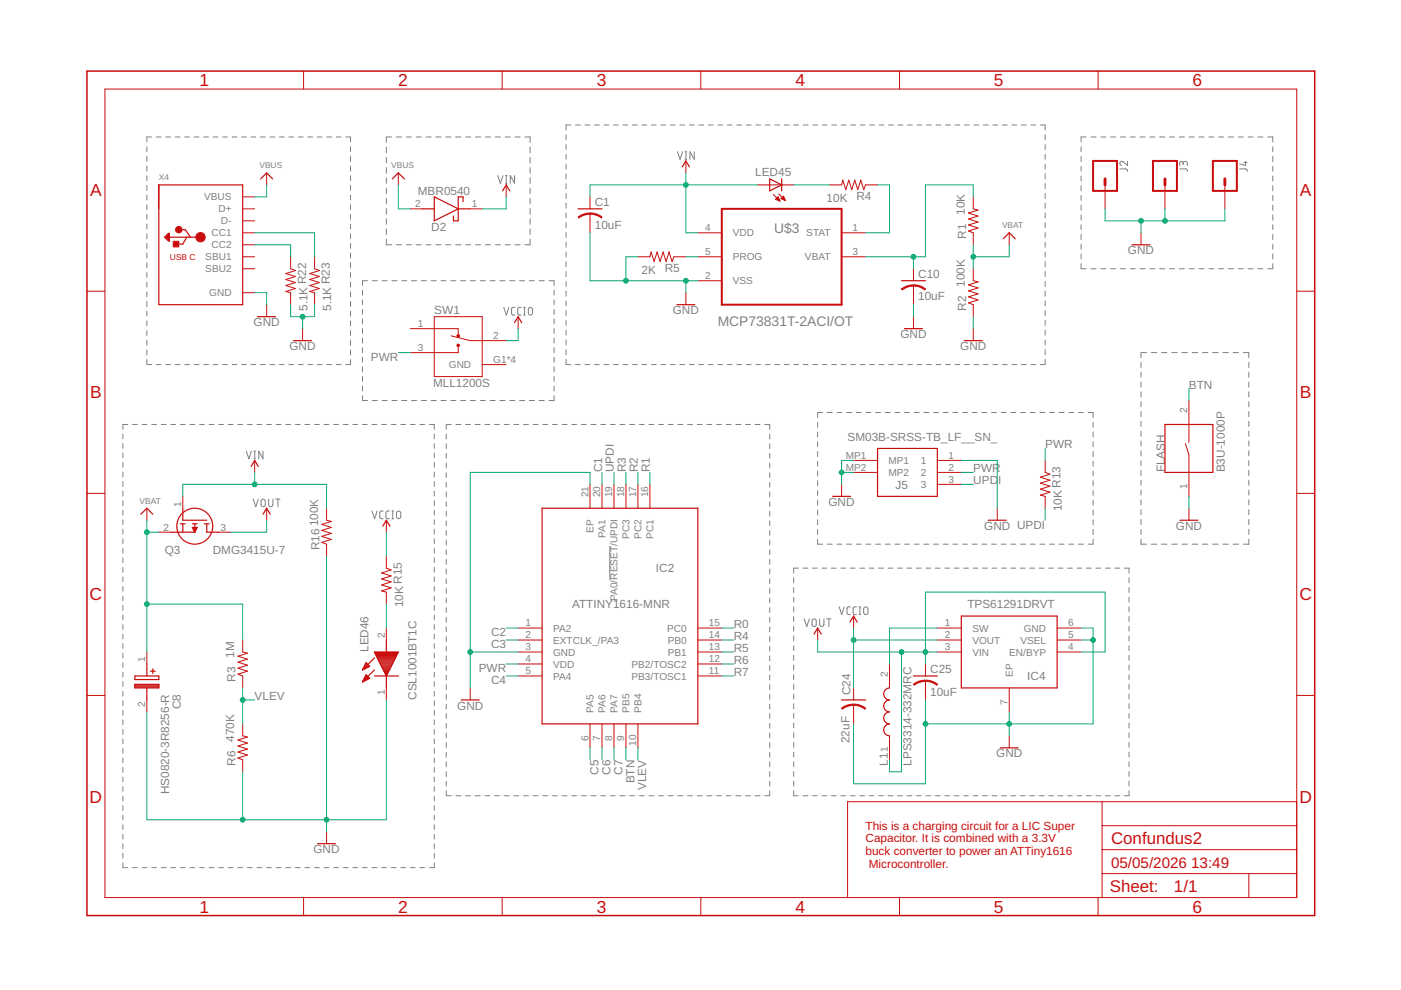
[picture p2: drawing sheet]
<svg xmlns="http://www.w3.org/2000/svg" width="297mm" height="210mm" viewBox="0 0 297 210" stroke-linecap="round" stroke-linejoin="round" font-family="sans-serif">
<g fill="none" stroke="#808080" stroke-width=".21">
<path d="M31.1 31.1v1.1M31.1 33.1v1.1M31.1 35.2v1.1M31.1 37.3v1M31.1 39.3v1M32.2 29h-1.1v1.1M33.1 29h1M35.2 29h1M37.1 29h1.1M39.2 29h1M41.2 29h1M43.2 29h1"/>
<path d="M45.2 29h1M47.2 29h1M49.2 29h1M51.2 29h1M53.2 29h1M55.2 29h1M57.2 29h1.1M59.2 29h1.1M61.3 29h1M63.3 29h1M65.3 29h1M67.3 29h1"/>
<path d="M69.3 29h1M71.3 29h1M73.3 29h1v1.1M74.3 31.1v1.1M74.3 33.1v1.1M74.3 35.2v1.1M74.3 37.3v1M74.3 39.3v1M81.9 31.2v1.2M81.9 33.4v1.1M81.9 35.5v1.2M81.9 37.7v1.2"/>
<path d="M81.9 39.9v1.1M83 29h-1.1v1.2M84 29h1.1M86.1 29h1.1M88.2 29h1.1M90.3 29h1.1M92.4 29h1.1M94.5 29h1.1M96.6 29h1.1M98.7 29h1.1M100.8 29h1.1M102.9 29h1.1"/>
<path d="M105 29h1.1M105.5 37.2l.6 1.7 .5-1.7M107.1 29h1.1M107.2 38.9h.3M107.2 37.2h.3M107.3 37.2v1.7M109.1 37.2v1.7l-.9-1.7v1.7M109.2 29h1.1M111.3 29h1.1v1.2M112.4 31.2v1.2M112.4 33.4v1.1M112.4 35.5v1.2"/>
<path d="M112.4 37.7v1.2M112.4 39.9v1.1M120 28.6v1M120 30.6v1.1M120 32.7v1.1M120 34.8v1.1M120 36.9v1M120 38.9v1.1M121 26.5h-1v1.1M122 26.5h1M124 26.5h1.1M126 26.5h1.1"/>
<path d="M128.1 26.5h1M130.1 26.5h1M132.1 26.5h1M134.1 26.5h1M136.1 26.5h1M138.1 26.5h1M140.1 26.5h1M142.1 26.5h1.1M143.6 32.2l.6 1.6 .5-1.6M144.1 26.5h1.1M145.2 33.8h.4M145.2 32.2h.4"/>
<path d="M145.4 32.2v1.6M146.2 26.5h1M147.2 32.2v1.6l-.9-1.6v1.6M148.2 26.5h1M150.2 26.5h1M152.2 26.5h1M154.2 26.5h1M156.2 26.5h1M158.2 26.5h1M160.3 26.5h.9M162.3 26.5h1M164.3 26.5h1"/>
<path d="M166.3 26.5h1M168.3 26.5h1M170.3 26.5h1M172.3 26.5h1M174.3 26.5h1M176.3 26.5h1.1M178.4 26.5h1M180.4 26.5h1M182.4 26.5h1M184.4 26.5h1M186.4 26.5h1M188.4 26.5h1"/>
<path d="M190.4 26.5h1M192.4 26.5h1M194.4 26.5h1.1M196.4 26.5h1.1M198.5 26.5h1M200.5 26.5h1M202.5 26.5h1M204.5 26.5h1M206.5 26.5h1M208.5 26.5h1M210.5 26.5h1M212.5 26.5h1.1"/>
<path d="M214.5 26.5h1.1M216.6 26.5h1M218.6 26.5h1M220.6 26.5h1v1.1M221.6 28.6v1M221.6 30.6v1.1M221.6 32.7v1.1M221.6 34.8v1.1M221.6 36.9v1M221.6 38.9v1.1M229.2 31.1v1.1M229.2 33.2v1"/>
<path d="M229.2 35.2v1.1M229.2 37.3v1.1M229.2 39.4v1M230.3 29h-1.1v1.1M231.3 29h1.1M233.4 29h1.1M235.5 29h1M237.4 35.8h1.4l.3 .5M237.6 29h1M239.1 34.2v.9l-1-.8a.44 .44 0 0 0-.7 .2 .44 .44 0 0 0 .4 .6M239.6 29h1.1M241.7 29h1.1"/>
<path d="M243.8 29h1.1M245.9 29h1.1M247.9 29h1.1M250 29h1.1M250.1 35.8h1.4l.2 .5M250.8 34.6a.44 .44 0 0 1 .5-.4 .44 .44 0 0 1 .4 .4v.5M250.8 34.9v-.3a.36 .36 0 0 0-.3-.4 .36 .36 0 0 0-.4 .4v.5M252.1 29h1.1M254.2 29h1.1M256.3 29h1.1M258.4 29h1M260.4 29h1.1"/>
<path d="M262.5 29h1.1M262.8 35.8h1.4l.2 .5M263.7 34.5h.7M264.1 34.2v.9l-1.3-.4M264.6 29h1.1M266.7 29h1.1M268.8 29h1.1v1.1M269.9 31.1v1.1M269.9 33.2v1M269.9 35.2v1.1M269.9 37.3v1.1M269.9 39.4v1"/>
<path d="M31.1 41.4v1M31.1 43.4v1M31.1 45.5v1M31.1 47.5v1.1M31.1 49.6v1M31.1 51.6v1.1M31.1 53.7v1M31.1 55.7v1.1M31.1 57.8v1M31.1 59.8v1.1M74.3 41.4v1M74.3 43.4v1"/>
<path d="M74.3 45.5v1M74.3 47.5v1.1M74.3 49.6v1M74.3 51.6v1.1M74.3 53.7v1M74.3 55.7v1.1M74.3 57.8v1M74.3 59.8v1.1M77.9 59.5h-1v1M78.9 59.5h1.1M81 59.5h1.1M81.9 42.1v1.1"/>
<path d="M81.9 44.2v1.2M81.9 46.4v1.2M81.9 48.6v1.1M81.9 50.7v1.2h1.1M83.1 59.5h1.1M84 51.9h1.1M85.2 59.5h1.1M86.1 51.9h1.1M87.2 59.5h1.1M88.2 51.9h1.1M89.3 59.5h1.1M90.3 51.9h1.1"/>
<path d="M91.4 59.5h1.1M92.4 51.9h1.1M93.5 59.5h1.1M94.5 51.9h1.1M95.6 59.5h1.1M96.6 51.9h1.1M97.7 59.5h1M98.7 51.9h1.1M99.7 59.5h1.1M100.8 51.9h1.1M101.8 59.5h1.1M102.9 51.9h1.1"/>
<path d="M103.9 59.5h1.1M105 51.9h1.1M106 59.5h1.1M107.1 51.9h1.1M108.1 59.5h1.1M109.2 51.9h1.1M110.2 59.5h1M112.2 59.5h1.1M112.4 42.1v1.1M112.4 44.2v1.2M112.4 46.4v1.2M112.4 48.6v1.1"/>
<path d="M112.4 50.7v1.2h-1.1M114.3 59.5h1.1M116.4 59.5h1.1v1M120 41v1.1M120 43.1v1.1M120 45.1v1.1M120 47.2v1.1M120 49.3v1.1M120 51.4v1M120 53.4v1.1M120 55.5v1.1M120 57.6v1.1"/>
<path d="M120 59.6v1.1M221.6 41v1.1M221.6 43.1v1.1M221.6 45.1v1.1M221.6 47.2v1.1M221.6 49.3v1.1M221.6 51.4v1M221.6 53.4v1.1M221.6 55.5v1.1M221.6 57.6v1.1M221.6 59.6v1.1M229.2 41.4v1.1"/>
<path d="M229.2 43.5v1.1M229.2 45.6v1.1M229.2 47.6v1.1M229.2 49.7v1.1M229.2 51.8v1M229.2 53.8v1.1M229.2 55.9v1.1h1.1M231.3 57h1.1M233.4 57h1.1M235.5 57h1M237.6 57h1M239.6 57h1.1"/>
<path d="M241.7 57h1.1M243.8 57h1.1M245.9 57h1.1M247.9 57h1.1M250 57h1.1M252.1 57h1.1M254.2 57h1.1M256.3 57h1.1M258.4 57h1M260.4 57h1.1M262.5 57h1.1M264.6 57h1.1"/>
<path d="M266.7 57h1.1M269.9 41.4v1.1M269.9 43.5v1.1M269.9 45.6v1.1M269.9 47.6v1.1M269.9 49.7v1.1M269.9 51.8v1M269.9 53.8v1.1M269.9 55.9v1.1h-1.1M31.1 61.9v1M31.1 63.9v1.1M31.1 66v1"/>
<path d="M31.1 68v1.1M31.1 70.1v1M31.1 72.1v1.1M31.1 74.2v1M31.1 76.2v1.1h1.1M33.1 77.3h1M35.2 77.3h1M37.1 77.3h1.1M39.2 77.3h1M41.2 77.3h1M43.2 77.3h1M45.2 77.3h1"/>
<path d="M47.2 77.3h1M49.2 77.3h1M51.2 77.3h1M53.2 77.3h1M55.2 77.3h1M57.2 77.3h1.1M59.2 77.3h1.1M61.3 77.3h1M63.3 77.3h1M65.3 77.3h1M67.3 77.3h1M69.3 77.3h1"/>
<path d="M71.3 77.3h1M74.3 61.9v1M74.3 63.9v1.1M74.3 66v1M74.3 68v1.1M74.3 70.1v1M74.3 72.1v1.1M74.3 74.2v1M74.3 76.2v1.1h-1M76.9 61.6v1M76.9 63.6v1M76.9 65.6v1"/>
<path d="M76.9 67.6v1.1M76.9 69.7v1M76.9 71.7v1M76.9 73.7v1.1M76.9 75.8v1M76.9 77.8v1M76.9 79.8v1.1M106.8 65.2l.6 1.6 .5-1.6M109.2 65.2h-.5l-.2 .3v1.1l.2 .2h.5M110.5 65.2h-.5l-.2 .3v1.1l.2 .2h.5M111 66.8h.4M111 65.2h.4"/>
<path d="M111.2 65.2v1.6M112.1 65.3l.4-.1 .3 .1 .1 1.1a.44 .44 0 0 1-.4 .4 .44 .44 0 0 1-.5-.4zM117.5 61.6v1M117.5 63.6v1M117.5 65.6v1M117.5 67.6v1.1M117.5 69.7v1M117.5 71.7v1M117.5 73.7v1.1M117.5 75.8v1M117.5 77.8v1M117.5 79.8v1.1"/>
<path d="M120 76.2v1.1h1M120 61.7v1.1M120 63.8v1.1M120 65.9v1M120 67.9v1.1M120 70v1.1M120 72.1v1.1M120 74.1v1.1M122 77.3h1M124 77.3h1.1M126 77.3h1.1M128.1 77.3h1"/>
<path d="M130.1 77.3h1M132.1 77.3h1M134.1 77.3h1M136.1 77.3h1M138.1 77.3h1M140.1 77.3h1M142.1 77.3h1.1M144.1 77.3h1.1M146.2 77.3h1M148.2 77.3h1M150.2 77.3h1M152.2 77.3h1"/>
<path d="M154.2 77.3h1M156.2 77.3h1M158.2 77.3h1M160.3 77.3h.9M162.3 77.3h1M164.3 77.3h1M166.3 77.3h1M168.3 77.3h1M170.3 77.3h1M172.3 77.3h1M174.3 77.3h1M176.3 77.3h1.1"/>
<path d="M178.4 77.3h1M180.4 77.3h1M182.4 77.3h1M184.4 77.3h1M186.4 77.3h1M188.4 77.3h1M190.4 77.3h1M192.4 77.3h1M194.4 77.3h1.1M196.4 77.3h1.1M198.5 77.3h1M200.5 77.3h1"/>
<path d="M202.5 77.3h1M204.5 77.3h1M206.5 77.3h1M208.5 77.3h1M210.5 77.3h1M212.5 77.3h1.1M214.5 77.3h1.1M216.6 77.3h1M218.6 77.3h1M221.6 76.2v1.1h-1M221.6 61.7v1.1M221.6 63.8v1.1"/>
<path d="M221.6 65.9v1M221.6 67.9v1.1M221.6 70v1.1M221.6 72.1v1.1M221.6 74.1v1.1M241.9 76.8v1.1M241.9 78.9v1.1M243.1 74.8h-1.2v1M244.1 74.8h1.2M246.3 74.8h1.1M248.4 74.8h1.2M250.6 74.8h1.2"/>
<path d="M252.8 74.8h1.1M254.9 74.8h1.2M257.1 74.8h1.2M259.3 74.8h1.1M261.4 74.8h1.2M263.6 74.8h1.2v1M264.8 76.8v1.1M264.8 78.9v1.1M26.1 92v1M26.1 94v1.1M26.1 96.1v1M26.1 98.1v1"/>
<path d="M27.1 90h-1v1M28.1 90h1M30.1 90h1.1M32.2 90h1M34.2 90h1M36.2 90h1M38.2 90h1.1M40.3 90h1M42.3 90h1M44.3 90h1.1M46.4 90h1M48.4 90h1"/>
<path d="M50.4 90h1.1M52.2 95.7l.6 1.6 .5-1.6M52.5 90h1M53.8 97.3h.4M53.8 95.7h.4M54 95.7v1.6M54.5 90h1M55.8 95.7v1.6l-.9-1.6v1.6M56.5 90h1.1M58.5 90h1.1M60.6 90h1M62.6 90h1"/>
<path d="M64.6 90h1.1M66.7 90h1M68.7 90h1M70.7 90h1.1M72.8 90h1M74.8 90h1M76.8 90h1.1M76.9 81.9v1M76.9 83.9v1h1M78.9 90h1M78.9 84.9h1.1M80.9 90h1"/>
<path d="M81 84.9h1.1M82.9 90h1.1M83.1 84.9h1.1M85 90h1M85.2 84.9h1.1M87 90h1M87.2 84.9h1.1M89 90h1M89.3 84.9h1.1M91.1 90h1v1M91.4 84.9h1.1M92.1 92v1"/>
<path d="M92.1 94v1.1M92.1 96.1v1M92.1 98.1v1M93.5 84.9h1.1M94.6 92v1.1M94.6 94.1v1M94.6 96.1v1.1M94.6 98.2v1M95.6 84.9h1.1M95.7 90h-1.1v1M96.7 90h1M97.7 84.9h1"/>
<path d="M98.7 90h1.1M99.7 84.9h1.1M100.8 90h1M101.8 84.9h1.1M102.8 90h1M103.9 84.9h1.1M104.9 90h1M106 84.9h1.1M106.9 90h1M108.1 84.9h1.1M108.9 90h1.1M110.2 84.9h1"/>
<path d="M111 90h1M112.2 84.9h1.1M113 90h1.1M114.3 84.9h1.1M115.1 90h1M117.1 90h1.1M117.5 81.9v1M117.5 83.9v1h-1.1M119.2 90h1M121.2 90h1.1M123.3 90h1M125.3 90h1.1"/>
<path d="M127.4 90h1M129.4 90h1.1M131.4 90h1.1M133.5 90h1M135.6 90h1M137.6 90h1M139.6 90h1.1M141.7 90h1M143.7 90h1.1M145.8 90h1M147.8 90h1.1M149.9 90h1"/>
<path d="M151.9 90h1.1M154 90h1M156 90h1.1M158.1 90h1M160.1 90h1M162.1 90h1.1v1M163.2 92v1.1M163.2 94.1v1M163.2 96.1v1.1M163.2 98.2v1M173.4 89.5v1.1M173.4 91.6v1"/>
<path d="M173.4 93.7v1M173.4 95.7v1.1M173.4 97.8v1M173.4 99.9v1M174.4 87.5h-1v1M175.4 87.5h1M177.4 87.5h1.1M179.5 87.5h1.1M181.5 87.5h1.1M183.6 87.5h1M185.6 87.5h1.1M187.7 87.5h1"/>
<path d="M189.7 87.5h1.1M191.8 87.5h1M193.8 87.5h1.1M195.9 87.5h1M197.9 87.5h1.1M200 87.5h1M202 87.5h1.1M204.1 87.5h1M206.1 87.5h1.1M208.2 87.5h1M210.2 87.5h1.1M212.3 87.5h1"/>
<path d="M214.3 87.5h1.1M216.4 87.5h1M218.4 87.5h1.1M220.5 87.5h1M222.5 87.5h1.1M224.6 87.5h1M226.6 87.5h1.1M228.7 87.5h1M230.7 87.5h1.1v1M231.8 89.5v1.1M231.8 91.6v1M231.8 93.7v1"/>
<path d="M231.8 95.7v1.1M231.8 97.8v1M231.8 99.9v1M241.9 81v1.1M241.9 83.1v1.1M241.9 85.2v1.1M241.9 87.2v1.1M241.9 89.3v1.1M241.9 91.4v1.1M241.9 93.5v1.1M241.9 95.6v1M241.9 97.7v1"/>
<path d="M241.9 99.7v1.1M264.8 81v1.1M264.8 83.1v1.1M264.8 85.2v1.1M264.8 87.2v1.1M264.8 89.3v1.1M264.8 91.4v1.1M264.8 93.5v1.1M264.8 95.6v1M264.8 97.7v1M264.8 99.7v1.1M26.1 100.1v1"/>
<path d="M26.1 102.1v1M26.1 104.1v1.1M26.1 106.2v1M26.1 108.2v1M26.1 110.2v1M26.1 112.2v1M26.1 114.2v1.1M26.1 116.3v1M26.1 118.3v1M53.7 105.8l.5 1.6 .6-1.6M55.5 105.9l.3-.1 .3 .1 .1 1.1a.44 .44 0 0 1-.4 .4 .44 .44 0 0 1-.4-.4zM57 105.8v1.2a.46 .46 0 0 0 .4 .4 .46 .46 0 0 0 .5-.4v-1.2"/>
<path d="M58.5 105.8h.9M58.9 105.8v1.6M78.9 108.4l.5 1.6 .6-1.6M81.2 108.4h-.4l-.3 .3 .1 1.2 .6 .1M82.5 108.4h-.5l-.2 .3 .1 1 .1 .3h.5M83.1 110h.4M83.1 108.4h.4M83.3 108.4v1.6M84.2 108.5l.3-.1 .3 .1 .2 1a.46 .46 0 0 1-.5 .5 .46 .46 0 0 1-.4-.5zM92.1 100.1v1M92.1 102.1v1M92.1 104.1v1.1"/>
<path d="M92.1 106.2v1M92.1 108.2v1M92.1 110.2v1M92.1 112.2v1M92.1 114.2v1.1M92.1 116.3v1M92.1 118.3v1M94.6 100.2v1.1M94.6 102.3v1M94.6 104.3v1M94.6 106.3v1.1M94.6 108.4v1"/>
<path d="M94.6 110.4v1.1M94.6 112.5v1M94.6 114.5v1.1M94.6 116.6v1M94.6 118.6v1.1M129.3 115.8v7.1M163.2 100.2v1.1M163.2 102.3v1M163.2 104.3v1M163.2 106.3v1.1M163.2 108.4v1M163.2 110.4v1.1"/>
<path d="M163.2 112.5v1M163.2 114.5v1.1M163.2 116.6v1M163.2 118.6v1.1M173.4 101.9v1.1M173.4 104v1.1M173.4 106v1.1M173.4 108.1v1.1M173.4 110.2v1.1M173.4 112.2v1.1M173.4 114.3v1.1h1M175.4 115.4h1"/>
<path d="M177.4 115.4h1.1M179.5 115.4h1.1M181.5 115.4h1.1M183.6 115.4h1M185.6 115.4h1.1M187.7 115.4h1M189.7 115.4h1.1M191.8 115.4h1M193.8 115.4h1.1M195.9 115.4h1M197.9 115.4h1.1M200 115.4h1"/>
<path d="M202 115.4h1.1M204.1 115.4h1M206.1 115.4h1.1M208.2 115.4h1M210.2 115.4h1.1M212.3 115.4h1M214.3 115.4h1.1M216.4 115.4h1M218.4 115.4h1.1M220.5 115.4h1M222.5 115.4h1.1M224.6 115.4h1"/>
<path d="M226.6 115.4h1.1M228.7 115.4h1M231.8 101.9v1.1M231.8 104v1.1M231.8 106v1.1M231.8 108.1v1.1M231.8 110.2v1.1M231.8 112.2v1.1M231.8 114.3v1.1h-1.1M241.9 114.3v1.1h1.2M241.9 101.8v1.1M241.9 103.9v1.1"/>
<path d="M241.9 106v1.1M241.9 108.1v1M241.9 110.2v1M241.9 112.2v1.1M244.1 115.4h1.2M246.3 115.4h1.1M248.4 115.4h1.2M250.6 115.4h1.2M252.8 115.4h1.1M254.9 115.4h1.2M257.1 115.4h1.2M259.3 115.4h1.1"/>
<path d="M261.4 115.4h1.2M264.8 114.3v1.1h-1.2M264.8 101.8v1.1M264.8 103.9v1.1M264.8 106v1.1M264.8 108.1v1M264.8 110.2v1M264.8 112.2v1.1M26.1 120.3v1M26.1 122.3v1M26.1 124.3v1.1M26.1 126.4v1"/>
<path d="M26.1 128.4v1M26.1 130.4v1M26.1 132.4v1.1M26.1 134.5v1M26.1 136.5v1M26.1 138.5v1M92.1 120.3v1M92.1 122.3v1M92.1 124.3v1.1M92.1 126.4v1M92.1 128.4v1M92.1 130.4v1"/>
<path d="M92.1 132.4v1.1M92.1 134.5v1M92.1 136.5v1M92.1 138.5v1M94.6 120.6v1.1M94.6 122.7v1M94.6 124.8v1M94.6 126.8v1M94.6 128.8v1.1M94.6 130.9v1M94.6 132.9v1.1M94.6 135v1"/>
<path d="M94.6 137v1M94.6 139.1v1M163.2 120.6v1.1M163.2 122.7v1M163.2 124.8v1M163.2 126.8v1M163.2 128.8v1.1M163.2 130.9v1M163.2 132.9v1.1M163.2 135v1M163.2 137v1M163.2 139.1v1"/>
<path d="M168.3 122.5v1.1M168.3 124.6v1M168.3 126.6v1.1M168.3 128.7v1M168.3 130.7v1.1M168.3 132.8v1M168.3 134.8v1.1M168.3 136.9v1M168.3 138.9v1.1M169.3 120.5h-1v1M170.3 120.5h1M170.5 131.2l.5 1.6 .6-1.6"/>
<path d="M172.3 120.5h1M172.3 131.3l.3-.1 .3 .1 .2 1.1a.44 .44 0 0 1-.5 .4 .44 .44 0 0 1-.4-.4zM173.8 131.2v1.2a.46 .46 0 0 0 .4 .4 .46 .46 0 0 0 .5-.4v-1.2M174.3 120.5h1M175.3 131.2h.9M175.7 131.2v1.6M176.3 120.5h1M177.9 128.7l.6 1.6 .5-1.6M178.3 120.5h1M180.3 128.7h-.5l-.2 .3 .1 1.2 .6 .1M180.3 120.5h1M181.6 128.7h-.5l-.2 .3v1.1l.3 .2h.4"/>
<path d="M182.1 130.3h.4M182.1 128.7h.4M182.3 120.5h1M182.3 128.7v1.6M183.2 128.8l.4-.1 .3 .1 .1 1a.46 .46 0 0 1-.4 .5 .46 .46 0 0 1-.5-.5zM184.3 120.5h1M186.3 120.5h1M188.3 120.5h1M190.3 120.5h1M192.3 120.5h1M194.3 120.5h1M196.3 120.5h1"/>
<path d="M198.3 120.5h1M200.3 120.5h1M202.3 120.5h1M204.3 120.5h1M206.3 120.5h1M208.3 120.5h1M210.3 120.5h1M212.3 120.5h1M214.3 120.5h1M216.3 120.5h1M218.3 120.5h1.1M220.3 120.5h1.1"/>
<path d="M222.4 120.5h1M224.3 120.5h1.1M226.4 120.5h1M228.4 120.5h1M230.4 120.5h1M232.4 120.5h1M234.4 120.5h1M236.4 120.5h1M238.4 120.5h1v1M239.4 122.5v1.1M239.4 124.6v1M239.4 126.6v1.1"/>
<path d="M239.4 128.7v1M239.4 130.7v1.1M239.4 132.8v1M239.4 134.8v1.1M239.4 136.9v1M239.4 138.9v1.1M26.1 140.5v1M26.1 142.5v1.1M26.1 144.5v1.1M26.1 146.6v1M26.1 148.6v1M26.1 150.6v1"/>
<path d="M26.1 152.6v1M26.1 154.6v1.1M26.1 156.7v1M26.1 158.7v1M92.1 140.5v1M92.1 142.5v1.1M92.1 144.5v1.1M92.1 146.6v1M92.1 148.6v1M92.1 150.6v1M92.1 152.6v1M92.1 154.6v1.1"/>
<path d="M92.1 156.7v1M92.1 158.7v1M94.6 141.1v1.1M94.6 143.2v1M94.6 145.2v1M94.6 147.2v1.1M94.6 149.3v1M94.6 151.3v1.1M94.6 153.4v1M94.6 155.4v1.1M94.6 157.5v1M94.6 159.5v1"/>
<path d="M163.2 141.1v1.1M163.2 143.2v1M163.2 145.2v1M163.2 147.2v1.1M163.2 149.3v1M163.2 151.3v1.1M163.2 153.4v1M163.2 155.4v1.1M163.2 157.5v1M163.2 159.5v1M168.3 141v1M168.3 143v1.1"/>
<path d="M168.3 145.1v1.1M168.3 147.2v1M168.3 149.2v1.1M168.3 151.3v1M168.3 153.3v1M168.3 155.4v1M168.3 157.4v1.1M168.3 159.5v1M239.4 141v1M239.4 143v1.1M239.4 145.1v1.1M239.4 147.2v1"/>
<path d="M239.4 149.2v1.1M239.4 151.3v1M239.4 153.3v1M239.4 155.4v1M239.4 157.4v1.1M239.4 159.5v1M26.1 160.7v1M26.1 162.7v1M26.1 164.8v1M26.1 166.8v1M26.1 168.8v1M26.1 170.8v1"/>
<path d="M26.1 172.8v1.1M26.1 174.9v1M26.1 176.9v1M26.1 178.9v1M92.1 160.7v1M92.1 162.7v1M92.1 164.8v1M92.1 166.8v1M92.1 168.8v1M92.1 170.8v1M92.1 172.8v1.1M92.1 174.9v1"/>
<path d="M92.1 176.9v1M92.1 178.9v1M94.6 161.5v1.1M94.6 163.6v1M94.6 165.6v1.1M94.6 167.7v1h1.1M96.7 168.7h1M98.7 168.7h1.1M100.8 168.7h1M102.8 168.7h1M104.9 168.7h1M106.9 168.7h1"/>
<path d="M108.9 168.7h1.1M111 168.7h1M113 168.7h1.1M115.1 168.7h1M117.1 168.7h1.1M119.2 168.7h1M121.2 168.7h1.1M123.3 168.7h1M125.3 168.7h1.1M127.4 168.7h1M129.4 168.7h1.1M131.4 168.7h1.1"/>
<path d="M133.5 168.7h1M135.6 168.7h1M137.6 168.7h1M139.6 168.7h1.1M141.7 168.7h1M143.7 168.7h1.1M145.8 168.7h1M147.8 168.7h1.1M149.9 168.7h1M151.9 168.7h1.1M154 168.7h1M156 168.7h1.1"/>
<path d="M158.1 168.7h1M160.1 168.7h1M163.2 161.5v1.1M163.2 163.6v1M163.2 165.6v1.1M163.2 167.7v1h-1.1M168.3 167.7v1h1M168.3 161.5v1.1M168.3 163.6v1M168.3 165.6v1.1M170.3 168.7h1M172.3 168.7h1"/>
<path d="M174.3 168.7h1M176.3 168.7h1M178.3 168.7h1M180.3 168.7h1M182.3 168.7h1M184.3 168.7h1M186.3 168.7h1M188.3 168.7h1M190.3 168.7h1M192.3 168.7h1M194.3 168.7h1M196.3 168.7h1"/>
<path d="M198.3 168.7h1M200.3 168.7h1M202.3 168.7h1M204.3 168.7h1M206.3 168.7h1M208.3 168.7h1M210.3 168.7h1M212.3 168.7h1M214.3 168.7h1M216.3 168.7h1M218.3 168.7h1.1M220.3 168.7h1.1"/>
<path d="M222.4 168.7h1M224.3 168.7h1.1M226.4 168.7h1M228.4 168.7h1M230.4 168.7h1M232.4 168.7h1M234.4 168.7h1M236.4 168.7h1M239.4 167.7v1h-1M239.4 161.5v1.1M239.4 163.6v1M239.4 165.6v1.1"/>
<path d="M26.1 180.9v1M26.1 182.9v1.1h1M28.1 184h1M30.1 184h1.1M32.2 184h1M34.2 184h1M36.2 184h1M38.2 184h1.1M40.3 184h1M42.3 184h1M44.3 184h1.1M46.4 184h1"/>
<path d="M48.4 184h1M50.4 184h1.1M52.5 184h1M54.5 184h1M56.5 184h1.1M58.5 184h1.1M60.6 184h1M62.6 184h1M64.6 184h1.1M66.7 184h1M68.7 184h1M70.7 184h1.1"/>
<path d="M72.8 184h1M74.8 184h1M76.8 184h1.1M78.9 184h1M80.9 184h1M82.9 184h1.1M85 184h1M87 184h1M89 184h1M92.1 180.9v1M92.1 182.9v1.1h-1"/>
</g>
<g fill="none" stroke="#c90d0c" stroke-width=".25">
<path d="M33.7 39.2l-.1 5.1M33.7 39.2h17.8v25.4h-17.8zM55.3 37.9l1.2-1.2 1.3 1.2M83.2 37.9l1.3-1.2 1.2 1.2M144.7 35.4l.7-1.3 .8 1.3M163.2 37.9l2.5 1.3-2.5 1.3zM165.7 37.9v2.6M34.9 50.3l.8-.8h.2v1.6h-.2zM35.1 50.3l.4-.4v.8l-.2-.4M35.7 49.5v1.4M35.9 50.3h6.6M38.3 48.7h1l1.1 1.6"/>
<path d="M39.6 50.3l-.8 1.5h-1.2M89.5 44.3h2.6M92.1 41.7l5.1 2.6-5.1 2.5zM97.2 44.3h2.5M98.2 42.8v-1.1h-1v5.1h-1.1v-1M106.6 40.5l.7-1.3 .8 1.3M122.6 44.3h5M191.1 59.5h5.1M212.7 50.6l1.3-1.2 1.2 1.2M240 51.9h3.8M54.6 67.1h3.8M62.3 72.2h3.8"/>
<path d="M109.1 68.4l.8-1.3 .7 1.3M143.5 64.6h3.8M191.8 69.7h3.8M204.4 72.2h3.9M53.2 98.9l.8-1.3 .8 1.3M186.1 95.1h12.6v10.1h-12.6zM247 90h10.2v10.2h-10.2zM29.9 109l1.2-1.2 1.3 1.2M36.2 112.8h5.1M38.2 111.1h1.1M38.8 107.8v2.5h5M38.8 111.1v1.7"/>
<path d="M40.8 111.1h1M40.8 111.8h1l-.5 1zM40.8 111.9h1M40.9 112.1h.8M41 112.4h.6M41.1 112.6h.3M41.3 112.8h.1M41.3 111.1v1.7M43.3 111.1h1M43.8 111.1v1.7h2.6M55.8 109l.7-1.2 .8 1.2M81.2 111.6l.7-1.3 .8 1.3"/>
<path d="M114.9 107.8h33.1v45.7h-33.1zM176.5 105.2h3.8M209.5 110.3h3.8M250.2 110.3h3.8M79.4 139.5l-2.5 2.5M79.4 138.2h5.1l-2.6 5.1zM79.4 138.3h5M79.5 138.6h4.8M79.7 138.8h4.5M79.8 139h4.3M79.9 139.2h4.1M80 139.4h3.9"/>
<path d="M80.1 139.7h3.7M80.2 139.9h3.4M81.9 135.7v2.5M172.6 134.4l.8-1.2 .7 1.2M180.2 131.9l.8-1.3 .7 1.3M203.8 130.6h20.3v15.3h-20.3zM28.6 143.3h5.1v.8h-5.1zM28.6 145.1h5.1v.8h-5.1zM28.6 145.7h5.1M28.6 145.5h5.1M28.6 145.2h5.1M31.1 140.8v2.5"/>
<path d="M31.1 145.9v2.5M31.9 142.3h1M32.4 141.8v1M76.9 144.6h.1M76.9 141.9h.3M77 144.3h.3M77 141.7h.6M77.1 144.1h.7M77.2 141.5h.8M77.2 143.9h1M77.3 141.2h1M77.3 143.7h.9"/>
<path d="M77.4 141h.7M77.4 143.4h.6M77.5 140.8h.4M77.5 143.2h.3M77.6 140.6h.1M77.6 143.1l.8 .7-1.5 .8zM77.6 140.5l.8 .8-1.5 .7zM79.4 143.3h5.1M79.4 142l-2.5 2.6M80.3 140.1h3.2M80.4 140.3h3M80.5 140.6h2.8"/>
<path d="M80.7 140.8h2.5M80.8 141h2.3M80.9 141.2h2.1M81 141.5h1.9M81.1 141.7h1.6M81.2 141.9h1.4M81.3 142.1h1.2M81.4 142.3h1M81.6 142.6h.7M81.7 142.8h.5M81.8 143h.3M81.9 143.2h.1"/>
<path d="M81.9 143.3v2.6M97.8 148.4h3.8M178.4 148.4h5.1M188.6 145.9a1.27 1.27 0 0 0-1.2 1.2 1.27 1.27 0 0 0 1.2 1.3 1.27 1.27 0 0 0-1.2 1.3 1.27 1.27 0 0 0 1.2 1.2 1.27 1.27 0 0 0-1.2 1.3 1.27 1.27 0 0 0 1.2 1.3 1.27 1.27 0 0 0-1.2 1.2 1.27 1.27 0 0 0 1.2 1.3M193.7 143.3h5M212.1 158.6h3.8M67.3 178.9h3.8"/>
<circle cx="41.3" cy="111.6" r="3.8"/>
</g>
<g fill="none" stroke="#c90d0c" stroke-width=".21">
<path d="M22.2 18.9h252.7v171.4h-252.7zM64.4 15.1v3.8M106.5 15.1v3.8M148.6 15.1v3.8M190.7 15.1v3.8M232.8 15.1v3.8M56.5 36.7v2.5M84.5 36.7v2.5M107.3 39.2v2.5M145.4 34.1v2.6M160.7 39.2h7.6M175.9 39.2h2.5l.3-1 .6 2 .7-2 .6 2 .6-2 .7 2 .6-2 .6 2 .4-1h2.6"/>
<path d="M234.3 39.2v5.1M247 39.2v5.1M259.7 39.2v5.1M51.5 49.4h2.5M51.5 51.9h2.5M51.5 44.3h2.5M51.5 46.8h2.5M51.5 54.4h2.5M51.5 57h2.5M51.5 41.7h2.5M61.6 54.4v2.6l1 .4-2 .6 2 .6-2 .7 2 .6-2 .6 2 .7-2 .6 1 .3v2.5M66.7 54.4v2.6l1 .4-2 .6 2 .6-2 .7 2 .6-2 .6 2 .7-2 .6 1 .3v2.5"/>
<path d="M87 44.3h2.5M99.7 44.3h2.5M125.1 41.7v2.6M125.1 45.3v4.1M135.3 54.4h2.5l.2-1 .7 2.1 .6-2.1 .7 2.1 .6-2.1 .6 2.1 .7-2.1 .6 2.1 .4-1.1h2.5M148 49.4h5M148 54.4h5M148 59.5h5M164 41.2l1.4 1.4M164.5 42.2l.9 .4M164.5 42.2l.5-.5 .4 .9M164.5 42.2h.7"/>
<path d="M164.6 42.1h.5M164.7 42h.4M164.7 42.4h.5M164.8 41.9h.2M165 41.8h.1M165 42.5h.3M165.1 41.1l1.4 1.4M165.3 42.6h.1M165.6 42.1h.7M165.7 42h.6M165.8 41.9h.4M165.9 42.2h.5"/>
<path d="M165.9 41.8h.3M166.1 41.6h.1M166.1 41.6l-.5 .5 .9 .4M166.1 41.6l.4 .9M166.2 42.4h.2M166.5 42.5h.1M178.4 49.4h5.1M178.4 54.4h5.1M193.7 57v2.5M206.4 41.7v2.6l1 .2-2.1 .7 2.1 .6-2.1 .6 2.1 .7-2.1 .6 2.1 .6-2.1 .7 1.1 .4v2.5M206.4 57v2.5l1 .3-2.1 .6 2.1 .6-2.1 .7 2.1 .6-2.1 .6 2.1 .7-2.1 .6 1.1 .4v2.5M214 49.4v2.5"/>
<path d="M241.9 49.4v2.5M18.4 61.7h3.8M51.5 62.1h2.5M56.5 64.6v2.5M64.2 69.7v2.5M87 69.7h10.2v1.3M92.1 67.1h10.1v12.7h-10.1zM95.6 71.2l4.1 1h7.6M97.2 73.5v1.3h-10.2M102.2 77.3h5.1M109.9 67.1v2.6M145.4 62.1v2.5"/>
<path d="M193.7 60.5v4.1M193.7 67.1v2.6M206.4 69.7v2.5M274.9 61.7h3.8M54 97.6v2.6M181 97.6h5.1M198.7 97.6h5.1M221.6 97.6v2.6l1 .3-2 .7 2 .6-2 .6 2 .7-2 .6 2 .7-2 .6 1 .2v2.6M251.3 94.1l.8 2.3v8.8M252.1 84.9v8.9M18.4 104.6h3.8M31.1 107.8v2.5"/>
<path d="M33.7 112.8h2.5M38.8 105.2v2.6M46.4 112.8h2.5M56.5 107.8v2.5M69.2 107.8v2.5l1.1 .3-2.1 .6 2.1 .6-2.1 .7 2.1 .6-2.1 .6 2.1 .7-2.1 .6 1 .4v2.5M81.9 117.9v2.6l1 .3-2 .7 2 .6-2 .6 2 .7-2 .6 2 .7-2 .6 1 .2v2.6M81.9 110.3v2.5M125.1 102.7v5.1M127.6 102.7v5.1M130.2 102.7v5.1M132.7 102.7v5.1M135.3 102.7v5.1"/>
<path d="M137.8 102.7v5.1M178.4 102.7v2.5M181 100.2h5.1M198.7 100.2h5.1M198.7 102.7h5.1M211.4 107.8v2.5M252.1 107.8v2.5M274.9 104.6h3.8M31.1 138.2v2.6M51.5 135.7v2.5l1 .3-2.1 .6 2.1 .7-2.1 .6 2.1 .6-2.1 .7 2.1 .6-2.1 .6 1.1 .4v2.6M81.9 133.2v2.5M109.9 133.2h5"/>
<path d="M109.9 135.7h5M109.9 138.2h5M148 133.2h5M148 135.7h5M148 138.2h5M173.4 133.2v2.5M181 130.6v2.6M198.7 133.2h5.1M198.7 135.7h5.1M198.7 138.2h5.1M224.1 133.2h5.1M224.1 135.7h5.1"/>
<path d="M224.1 138.2h5.1M18.4 147.4h3.8M31.1 148.4v2.5M51.5 153.5v2.5l1 .3-2.1 .6 2.1 .6-2.1 .7 2.1 .6-2.1 .6 2.1 .7-2.1 .6 1.1 .4v2.5M81.9 145.9v2.5M99.7 145.9v2.5M109.9 140.8h5M109.9 143.3h5M125.1 153.5v5.1M127.6 153.5v5.1M130.2 153.5v5.1M132.7 153.5v5.1"/>
<path d="M135.3 153.5v5.1M148 140.8h5M148 143.3h5M181 145.9v2.5M181 149.4v4.1M188.6 140.8v5.1M188.6 156v5.1M196.2 140.8v2.5M196.2 144.3v4.1M214 145.9v5M214 156v2.6M274.9 147.4h3.8"/>
<path d="M69.2 176.3v2.6M233.7 170v20.3M233.7 175.1h41.2M274.9 170h-95.2v20.3M64.4 190.3v3.8M106.5 190.3v3.8M148.6 190.3v3.8M190.7 190.3v3.8M232.8 190.3v3.8M233.7 185.2h41.2M233.7 180.1h41.2M264.8 185.2v5.1"/>
</g>
<g fill="#c90d0c" stroke="#c90d0c" stroke-width=".21">
<path d="M96.9 73.1l.3-.1 .2 .4-.3 .1-.2-.3 .4-.1-.2 .2-.2-.1z" fill-rule="evenodd"/>
<path d="M96.9 71.1h.5v.3h-.5v-.2l.2-.1 .2 .1-.2 .2-.2-.2z" fill-rule="evenodd"/>
<path d="M181 149.3l1.3 .2 1.2 .7-.1 .2-.9-.6-1.5-.3z" fill-rule="evenodd"/>
<path d="M178.4 150.2l1.2-.7 1.4-.2v.2l-1.5 .3-.9 .5z" fill-rule="evenodd"/>
<path d="M196.2 144.2l1.4 .2 1.2 .7-.2 .2-1.4-.7-1-.1z" fill-rule="evenodd"/>
<path d="M193.7 145.1l1.2-.7 1.3-.2v.3l-1.5 .3-.9 .5z" fill-rule="evenodd"/>
<path d="M193.7 60.4l1.3 .2 1.2 .7-.1 .2-1.4-.7-1-.2z" fill-rule="evenodd"/>
<path d="M191.1 61.3l1.2-.7 1.4-.2v.3l-1 .1-1.4 .7z" fill-rule="evenodd"/>
<path d="M125.1 45.1l1.3 .3 1.3 .6-.2 .2-.9-.5-1.5-.3z" fill-rule="evenodd"/>
<path d="M122.6 46l1.2-.6 1.3-.2v.2l-1 .2-1.4 .6z" fill-rule="evenodd"/>
<circle cx="42.5" cy="50.3" r="1"/>
<circle cx="37.9" cy="48.7" r=".7"/>
</g>
<path d="M36.7 51.2h1.2v1.1h-1.2z" fill="#c90d0c" stroke="#c90d0c" stroke-width=".21"/>
<path d="M231.8 34.1h5v6.4h-5zM244.5 34.1h5v6.4h-5zM257.2 34.1h5v6.4h-5zM153 44.3h25.4v20.3h-25.4z" fill="none" stroke="#c90d0c" stroke-width=".42"/>
<path d="M234.3 37.9v1.3M247 37.9v1.3M259.7 37.9v1.3" fill="none" stroke="#c90d0c" stroke-width=".61"/>
<path d="M18.4 15.1h260.3v179h-260.3z" fill="none" stroke="#c90d0c" stroke-width=".32"/>
<g fill="none" stroke="#0dab76" stroke-width=".21">
<path d="M56.5 39.2v2.5h-2.5M84.5 39.2v5.1h2.5M145.4 36.7v12.7h2.6M160.7 39.2h-35.6v2.5M168.3 39.2h7.6M186.1 39.2h2.5v10.2h-5.1M54 51.9h7.6v2.5M54 49.4h12.7v5M107.3 41.7v2.6h-5.1M125.1 49.4v10.1h22.9M135.3 54.4h-2.6v5.1M145.4 59.5v2.6"/>
<path d="M145.4 54.4h2.6M193.7 54.4v2.6M206.4 41.7v-2.5h-10.2v15.2h-12.7M206.4 51.9v5.1M214 51.9v2.5h-7.6M234.3 44.3v2.5h25.4v-2.5M241.9 46.8v2.6M247 44.3v2.5M54 62.1h2.5v2.5M61.6 64.6v2.5h5.1v-2.5M64.2 67.1v2.6M84.5 74.8h2.5"/>
<path d="M109.9 69.7v2.5h-2.6M193.7 64.6v2.5M206.4 67.1v2.6M181 97.6h-2.6v5.1M203.8 97.6h7.6v10.2M221.6 95.1v2.5M252.1 82.4v2.5M31.1 110.3v27.9M31.1 112.8h2.6M38.8 105.2v-2.5h30.4v5.1M54 100.2v2.5M56.5 110.3v2.5h-7.6"/>
<path d="M69.2 117.9v58.4M81.9 112.8v5.1M125.1 102.7v-2.5h-25.4v45.7M127.6 100.2v2.5M130.2 100.2v2.5M132.7 100.2v2.5M135.3 100.2v2.5M137.8 100.2v2.5M178.4 100.2h2.6M203.8 100.2h2.6M203.8 102.7h2.6M221.6 107.8v2.5"/>
<path d="M252.1 105.2v2.6M31.1 128.1h20.4v7.6M81.9 128.1v5.1M99.7 138.2h10.2M107.3 133.2h2.6M107.3 135.7h2.6M153 138.2h2.6M153 133.2h2.6M153 135.7h2.6M173.4 135.7v2.5h25.3M181 135.7h17.7M181 133.2v12.7"/>
<path d="M191.1 138.2v25.4h-2.5v-2.5M198.7 133.2h-10.1v7.6M229.2 138.2h5.1v-12.7h-38.1v15.3M229.2 133.2h2.6v20.3h-35.6M229.2 135.7h2.6M51.5 145.9v7.6M51.5 148.4h2.5M81.9 148.4v25.4h-50.8v-22.9M107.3 143.3h2.6M107.3 140.8h2.6M125.1 158.6v2.5M127.6 158.6v2.5"/>
<path d="M130.2 158.6v2.5M132.7 158.6v2.5M135.3 158.6v2.5M153 143.3h2.6M153 140.8h2.6M196.2 148.4v17.8h-15.2v-12.7M214 150.9v5.1M51.5 163.6v10.2"/>
</g>
<g fill="#0dab76" stroke="#0dab76" stroke-width=".21">
<circle cx="99.7" cy="138.2" r=".51"/>
<circle cx="178.4" cy="100.2" r=".51"/>
<circle cx="64.2" cy="67.1" r=".51"/>
<circle cx="214" cy="153.5" r=".51"/>
<circle cx="231.8" cy="135.7" r=".51"/>
<circle cx="196.2" cy="153.5" r=".51"/>
<circle cx="247" cy="46.8" r=".51"/>
<circle cx="241.9" cy="46.8" r=".51"/>
<circle cx="145.4" cy="59.5" r=".51"/>
<circle cx="132.7" cy="59.5" r=".51"/>
<circle cx="69.2" cy="173.8" r=".51"/>
<circle cx="51.5" cy="173.8" r=".51"/>
<circle cx="181" cy="135.7" r=".51"/>
<circle cx="196.2" cy="138.2" r=".51"/>
<circle cx="191.1" cy="138.2" r=".51"/>
<circle cx="145.4" cy="39.2" r=".51"/>
<circle cx="54" cy="102.7" r=".51"/>
<circle cx="31.1" cy="112.8" r=".51"/>
<circle cx="31.1" cy="128.1" r=".51"/>
<circle cx="206.4" cy="54.4" r=".51"/>
<circle cx="193.7" cy="54.4" r=".51"/>
<circle cx="51.5" cy="148.4" r=".51"/>
</g>
<g font-size="3.7" fill="#c90d0c">
<text x="42.3" y="18.3">1</text>
<text x="84.4" y="18.3">2</text>
<text x="126.5" y="18.3">3</text>
<text x="168.6" y="18.3">4</text>
<text x="210.7" y="18.3">5</text>
<text x="252.9" y="18.3">6</text>
<text x="19.1" y="41.6">A</text>
<text x="275.6" y="41.6">A</text>
<text x="19.1" y="84.5">B</text>
<text x="275.6" y="84.5">B</text>
<text x="19" y="127.3">C</text>
<text x="275.5" y="127.3">C</text>
<text x="19" y="170.2">D</text>
<text x="275.5" y="170.2">D</text>
<text x="42.3" y="193.5">1</text>
<text x="84.4" y="193.5">2</text>
<text x="126.5" y="193.5">3</text>
<text x="168.6" y="193.5">4</text>
<text x="210.7" y="193.5">5</text>
<text x="252.9" y="193.5">6</text>
</g>
<g font-size="3.6" fill="#c90d0c">
<text x="235.6" y="178.9">Confundus2</text>
<text x="235.3" y="189.2">Sheet:</text>
<text x="248.9" y="189">1/1</text>
</g>
<g font-size="3.2" fill="#c90d0c">
<text x="235.6" y="184">05/05/2026</text>
<text x="252.6" y="184">13:49</text>
</g>
<g font-size="2.9" fill="#808080">
<text x="164.1" y="49.4">U$3</text>
<text x="152.2" y="69.1">MCP73831T-2ACI/OT</text>
</g>
<g font-size="2.5" fill="#808080">
<text x="88.6" y="41.4">MBR0540</text>
<text x="160.1" y="37.4">LED45</text>
<text x="126.1" y="43.6">C1</text>
<text x="175.3" y="42.8">10K</text>
<text x="181.6" y="42.5">R4</text>
<text x="204.6" y="45.5" transform="rotate(-90 204.6 45.5)">10K</text>
<text x="91.4" y="49">D2</text>
<text x="126.1" y="48.5">10uF</text>
<text x="204.9" y="50.6" transform="rotate(-90 204.9 50.6)">R1</text>
<text x="239.1" y="53.9">GND</text>
<text x="136" y="58">2K</text>
<text x="140.9" y="57.7">R5</text>
<text x="194.7" y="58.9">C10</text>
<text x="65.2" y="65.9" transform="rotate(-90 65.2 65.9)">5.1K R22</text>
<text x="70.2" y="65.9" transform="rotate(-90 70.2 65.9)">5.1K R23</text>
<text x="194.7" y="63.7">10uF</text>
<text x="204.6" y="60.8" transform="rotate(-90 204.6 60.8)">100K</text>
<text x="204.9" y="65.9" transform="rotate(-90 204.9 65.9)">R2</text>
<text x="53.8" y="69.2">GND</text>
<text x="92.1" y="66.6">SW1</text>
<text x="142.6" y="66.6">GND</text>
<text x="190.9" y="71.7">GND</text>
<text x="61.4" y="74.2">GND</text>
<text x="78.6" y="76.5">PWR</text>
<text x="203.6" y="74.2">GND</text>
<text x="91.8" y="82.1">MLL1200S</text>
<text x="252.1" y="82.4">BTN</text>
<text x="179.7" y="93.4">SM03B-SRSS-TB_LF__SN_</text>
<text x="221.6" y="95.1">PWR</text>
<text x="127.6" y="100.2" transform="rotate(-90 127.6 100.2)">C1</text>
<text x="130.2" y="100.2" transform="rotate(-90 130.2 100.2)">UPDI</text>
<text x="132.7" y="100.2" transform="rotate(-90 132.7 100.2)">R3</text>
<text x="135.3" y="100.2" transform="rotate(-90 135.3 100.2)">R2</text>
<text x="137.8" y="100.2" transform="rotate(-90 137.8 100.2)">R1</text>
<text x="206.4" y="100.2">PWR</text>
<text x="247" y="100.2" transform="rotate(-90 247 100.2)">FLASH</text>
<text x="259.7" y="100.2" transform="rotate(-90 259.7 100.2)">B3U-1000P</text>
<text x="175.7" y="107.3">GND</text>
<text x="189.9" y="103.6">J5</text>
<text x="206.4" y="102.7">UPD</text>
<text x="211.6" y="102.7">I</text>
<text x="67.4" y="111.6" transform="rotate(-90 67.4 111.6)">100K</text>
<text x="208.7" y="112.3">GND UPDI</text>
<text x="225.2" y="108.4" transform="rotate(-90 225.2 108.4)">10K R13</text>
<text x="249.3" y="112.3">GND</text>
<text x="34.9" y="117.5">Q3</text>
<text x="45.1" y="117.5">DMG3415U-7</text>
<text x="67.7" y="116.7" transform="rotate(-90 67.7 116.7)">R16</text>
<text x="139.1" y="121.4">IC2</text>
<text x="85.5" y="128.7" transform="rotate(-90 85.5 128.7)">10K R15</text>
<text x="121.3" y="129">ATTINY1616-MNR</text>
<text x="205.1" y="129">TPS61291DRVT</text>
<text x="104.1" y="134.9">C2</text>
<text x="104.1" y="137.5">C3</text>
<text x="155.6" y="135.7">R4</text>
<text x="155.6" y="133.2">R0</text>
<text x="49.7" y="139.5" transform="rotate(-90 49.7 139.5)">1M</text>
<text x="78.1" y="138.2" transform="rotate(-90 78.1 138.2)">LED46</text>
<text x="101.5" y="142.6">PWR</text>
<text x="155.6" y="143.3">R7</text>
<text x="155.6" y="140.8">R6</text>
<text x="155.6" y="138.2">R5</text>
<text x="197.2" y="142.7">C25</text>
<text x="50" y="144.6" transform="rotate(-90 50 144.6)">R3</text>
<text x="54" y="148.4">VLEV</text>
<text x="88.3" y="148.4" transform="rotate(-90 88.3 148.4)">CSL1001BT1C</text>
<text x="104.1" y="145.1">C4</text>
<text x="180.3" y="147.4" transform="rotate(-90 180.3 147.4)">C24</text>
<text x="197.2" y="147.5">10uF</text>
<text x="217.8" y="144.2">IC4</text>
<text x="38.4" y="150.3" transform="rotate(-90 38.4 150.3)">C8</text>
<text x="96.9" y="150.4">GND</text>
<text x="49.7" y="157.3" transform="rotate(-90 49.7 157.3)">470K</text>
<text x="180.1" y="157.5" transform="rotate(-90 180.1 157.5)">22uF</text>
<text x="211.2" y="160.6">GND</text>
<text x="50" y="162.4" transform="rotate(-90 50 162.4)">R6</text>
<text x="126.9" y="164.3" transform="rotate(-90 126.9 164.3)">C5</text>
<text x="129.4" y="164.3" transform="rotate(-90 129.4 164.3)">C6</text>
<text x="132" y="164.3" transform="rotate(-90 132 164.3)">C7</text>
<text x="134.5" y="166.1" transform="rotate(-90 134.5 166.1)">BTN</text>
<text x="137" y="167.5" transform="rotate(-90 137 167.5)">VLEV</text>
<text x="188.2" y="162.4" transform="rotate(-90 188.2 162.4)">L1</text>
<text x="193.3" y="162.4" transform="rotate(-90 193.3 162.4)">LPS3314-332MRC</text>
<text x="35.8" y="168.4" transform="rotate(-90 35.8 168.4)">HS0820-3R8256-R</text>
<text x="66.5" y="180.9">GND</text>
</g>
<g font-size="2.5" fill="#c90d0c">
<text x="183.5" y="176">This is a charging circuit for a LIC Super</text>
<text x="183.5" y="178.6">Capacitor. It is combined with a 3.3V</text>
<text x="183.5" y="181.3">buck converter to power an ATTiny1616</text>
<text x="184.2" y="184">Microcontroller.</text>
</g>
<g font-size="2.1" fill="#808080">
<text x="43.3" y="42.5">VBUS</text>
<text x="46.3" y="45">D+</text>
<text x="46.8" y="47.6">D-</text>
<text x="88" y="43.9">2</text>
<text x="100.1" y="43.9">1</text>
<text x="44.8" y="50.1">CC1</text>
<text x="44.8" y="52.7">CC2</text>
<text x="149.5" y="49">4</text>
<text x="155.4" y="50.1">VDD</text>
<text x="170.9" y="50.1">STAT</text>
<text x="180.8" y="49">1</text>
<text x="43.5" y="55.2">SBU1</text>
<text x="43.5" y="57.7">SBU2</text>
<text x="149.5" y="54.1">5</text>
<text x="149.5" y="59.2">2</text>
<text x="155.4" y="55.2">PROG</text>
<text x="170.7" y="55.2">VBAT</text>
<text x="180.8" y="54.1">3</text>
<text x="44.4" y="62.8">GND</text>
<text x="155.4" y="60.3">VSS</text>
<text x="88.6" y="69.3">1</text>
<text x="104.6" y="71.9">2</text>
<text x="88.6" y="74.4">3</text>
<text x="104.6" y="76.9">G1*4</text>
<text x="95.2" y="78.1">GND</text>
<text x="251.7" y="87.7" transform="rotate(-90 251.7 87.7)">2</text>
<text x="179.3" y="97.3">MP1</text>
<text x="179.3" y="99.8">MP2</text>
<text x="188.4" y="98.4">MP1</text>
<text x="188.4" y="100.9">MP2</text>
<text x="195.2" y="98.4">1</text>
<text x="195.2" y="100.9">2</text>
<text x="201.1" y="97.3">1</text>
<text x="201.1" y="99.8">2</text>
<text x="38.4" y="107.4" transform="rotate(-90 38.4 107.4)">1</text>
<text x="124.7" y="105.4" transform="rotate(-90 124.7 105.4)">21</text>
<text x="127.3" y="105.4" transform="rotate(-90 127.3 105.4)">20</text>
<text x="129.8" y="105.4" transform="rotate(-90 129.8 105.4)">19</text>
<text x="132.4" y="105.4" transform="rotate(-90 132.4 105.4)">18</text>
<text x="134.9" y="105.4" transform="rotate(-90 134.9 105.4)">17</text>
<text x="137.4" y="105.4" transform="rotate(-90 137.4 105.4)">16</text>
<text x="195.2" y="103.5">3</text>
<text x="201.1" y="102.3">3</text>
<text x="251.7" y="103.7" transform="rotate(-90 251.7 103.7)">1</text>
<text x="34.7" y="112.5">2</text>
<text x="46.7" y="112.5">3</text>
<text x="125.9" y="113" transform="rotate(-90 125.9 113)">EP</text>
<text x="128.4" y="114" transform="rotate(-90 128.4 114)">PA1</text>
<text x="133.5" y="114.3" transform="rotate(-90 133.5 114.3)">PC3</text>
<text x="136" y="114.3" transform="rotate(-90 136 114.3)">PC2</text>
<text x="138.6" y="114.3" transform="rotate(-90 138.6 114.3)">PC1</text>
<text x="130.9" y="127.4" transform="rotate(-90 130.9 127.4)">PA0/RESET/UPDI</text>
<text x="81.6" y="135.4" transform="rotate(-90 81.6 135.4)">2</text>
<text x="111.4" y="132.8">1</text>
<text x="111.4" y="135.4">2</text>
<text x="111.4" y="137.9">3</text>
<text x="117.3" y="133.9">PA2</text>
<text x="117.3" y="136.5">EXTCLK_/PA3</text>
<text x="141.5" y="133.9">PC0</text>
<text x="141.6" y="136.5">PB0</text>
<text x="150.3" y="132.8">15</text>
<text x="150.3" y="135.4">14</text>
<text x="150.3" y="137.9">13</text>
<text x="200.3" y="132.8">1</text>
<text x="200.3" y="135.4">2</text>
<text x="200.3" y="137.9">3</text>
<text x="206.2" y="133.9">SW</text>
<text x="206.2" y="136.5">VOUT</text>
<text x="216.3" y="136.5">VSEL</text>
<text x="217.1" y="133.9">GND</text>
<text x="226.5" y="132.8">6</text>
<text x="226.5" y="135.4">5</text>
<text x="226.5" y="137.9">4</text>
<text x="30.8" y="140.4" transform="rotate(-90 30.8 140.4)">1</text>
<text x="111.4" y="140.4">4</text>
<text x="111.4" y="143">5</text>
<text x="117.3" y="139">GND</text>
<text x="117.3" y="141.5">VDD</text>
<text x="133.9" y="141.5">PB2/TOSC2</text>
<text x="141.6" y="139">PB1</text>
<text x="150.3" y="140.4">12</text>
<text x="150.3" y="143">11</text>
<text x="188.2" y="143.5" transform="rotate(-90 188.2 143.5)">2</text>
<text x="206.2" y="139">VIN</text>
<text x="214" y="139">EN/BYP</text>
<text x="214.7" y="143.5" transform="rotate(-90 214.7 143.5)">EP</text>
<text x="30.8" y="149.9" transform="rotate(-90 30.8 149.9)">2</text>
<text x="81.6" y="147.4" transform="rotate(-90 81.6 147.4)">1</text>
<text x="117.3" y="144.1">PA4</text>
<text x="133.9" y="144.1">PB3/TOSC1</text>
<text x="213.6" y="149.4" transform="rotate(-90 213.6 149.4)">7</text>
<text x="125.9" y="151.1" transform="rotate(-90 125.9 151.1)">PA5</text>
<text x="128.4" y="151.1" transform="rotate(-90 128.4 151.1)">PA6</text>
<text x="130.9" y="151.1" transform="rotate(-90 130.9 151.1)">PA7</text>
<text x="133.5" y="151.1" transform="rotate(-90 133.5 151.1)">PB5</text>
<text x="136" y="151.1" transform="rotate(-90 136 151.1)">PB4</text>
<text x="124.7" y="157" transform="rotate(-90 124.7 157)">6</text>
<text x="127.3" y="157" transform="rotate(-90 127.3 157)">7</text>
<text x="129.8" y="157" transform="rotate(-90 129.8 157)">8</text>
<text x="132.4" y="157" transform="rotate(-90 132.4 157)">9</text>
<text x="134.9" y="158.2" transform="rotate(-90 134.9 158.2)">10</text>
<text x="188.2" y="159.5" transform="rotate(-90 188.2 159.5)">1</text>
</g>
<g font-size="1.8" fill="#808080">
<text x="55" y="35.6">VBUS</text>
<text x="82.9" y="35.6">VBUS</text>
<text x="33.7" y="38.2">X4</text>
<text x="212.5" y="48.3">VBAT</text>
<text x="29.6" y="106.8">VBAT</text>
</g>
<text font-size="1.8" fill="#c90d0c" x="36" y="55.1">USB C</text>
</svg>
